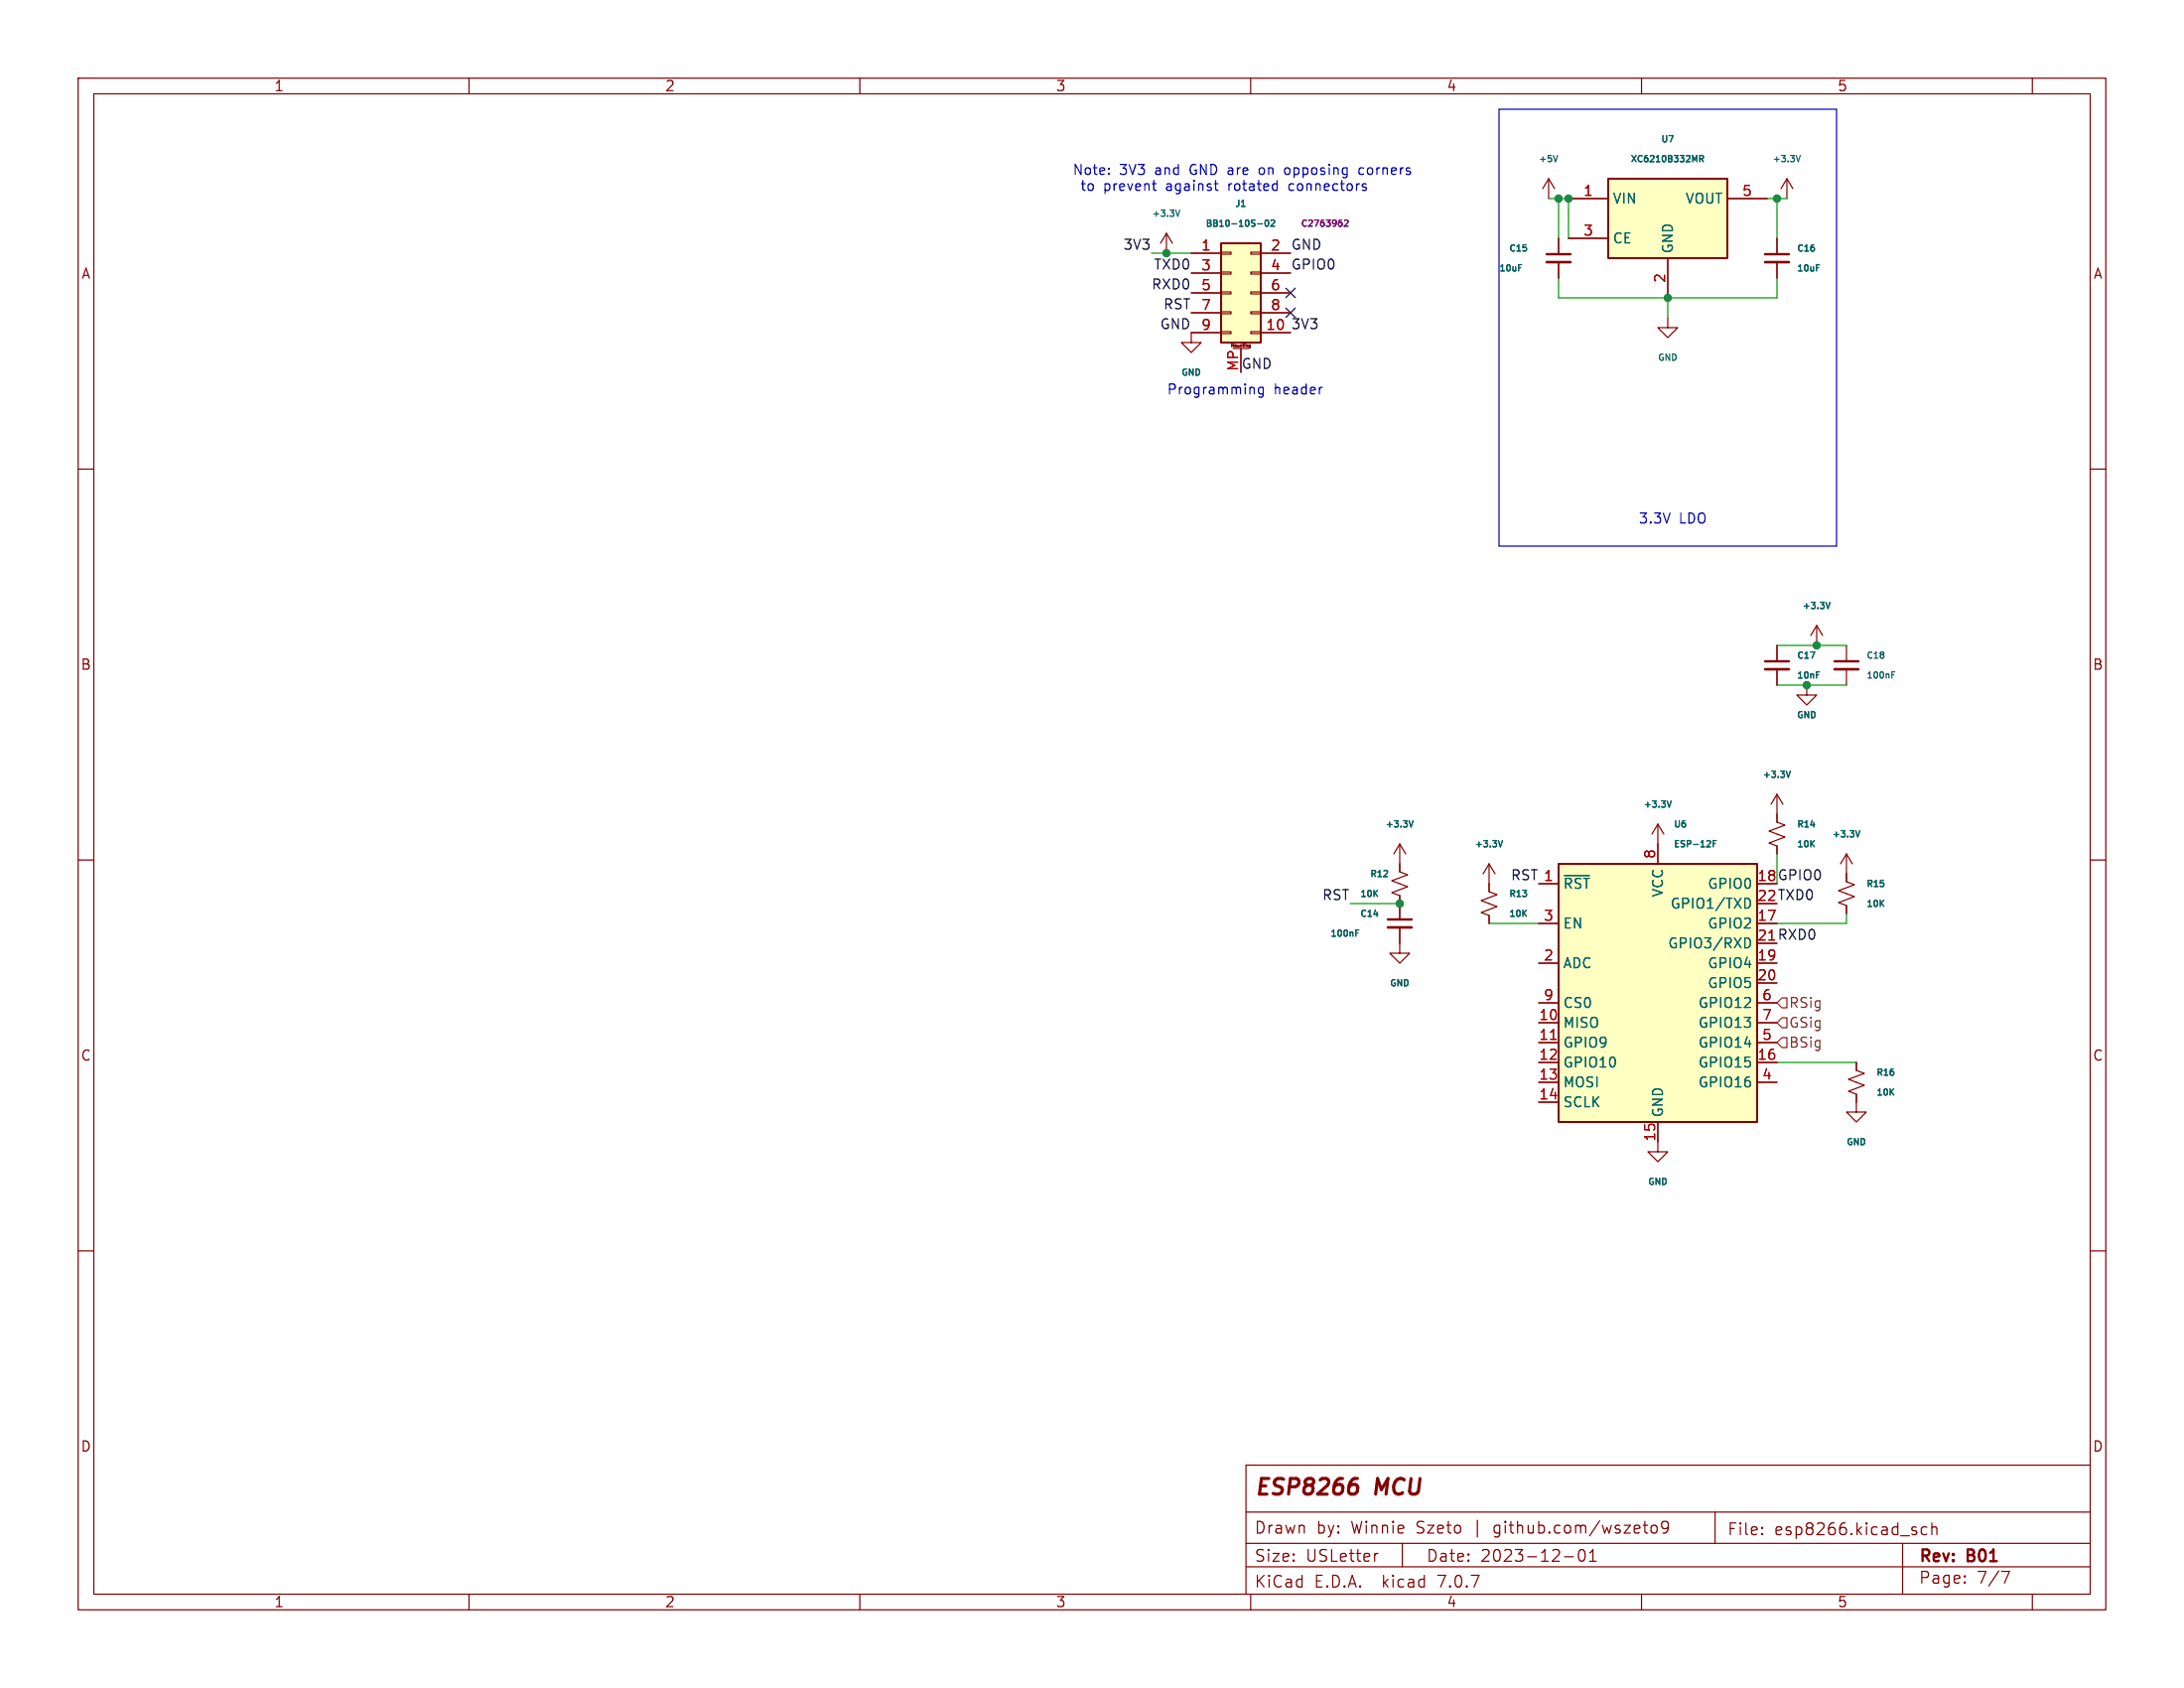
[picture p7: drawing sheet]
<svg xmlns="http://www.w3.org/2000/svg" width="279mm" height="216mm" viewBox="0 0 279 216" stroke-linecap="round" stroke-linejoin="round" font-family="sans-serif">
<g fill="none" stroke="#840000" stroke-width=".15">
<path d="M10 10h259.4v195.9h-259.4zM12 12h255.4v191.9h-255.4zM60 10v2M110 10v2M160 10v2M210 10v2M260 10v2M149.2 29.8l-.7 1.3M149.2 29.8v2.6M149.2 29.8l.8 1.3M152.4 32.4h3.8M152.4 34.9h3.8"/>
<path d="M152.4 37.5h3.8M156.2 39.9h1.3v.2h-1.3zM156.2 37.3h1.3v.3h-1.3zM156.2 34.8h1.3v.3h-1.3zM156.2 32.3h1.3v.2h-1.3zM160 39.9h1.3v.2h-1.3zM160 37.3h1.3v.3h-1.3zM160 34.8h1.3v.3h-1.3zM160 32.3h1.3v.2h-1.3zM161.3 32.4h3.8M161.3 34.9h3.8M161.3 37.5h3.8"/>
<path d="M198.1 22.9l-.7 1.2M198.1 22.9v2.5M198.1 22.9l.8 1.2M199.4 30.5v2M199.4 33.5v2.1M200.7 25.4h5M200.7 30.5h5M213.4 33v5.1M221 25.4h5.1M227.3 30.5v2M227.3 33.5v2.1M228.6 22.9l-.8 1.2"/>
<path d="M228.6 22.9v2.5M228.6 22.9l.8 1.2M10 60h2M152.4 40h3.8M156.2 42.4h1.3v.3h-1.3zM156.2 42.5h-3.8v1.3h1.3l-1.3 1.3-1.3-1.3h1.3M157.6 44.4v-.4l.1 .3 .1-.3v.4M157.7 44.6h2.1M158.7 44.6v3M159 44v.3M159.3 44h.1M159.3 44h-.1"/>
<path d="M159.9 44.1v.3l-.1 .1M159.9 44.1l-.1 .1v.1h.1M160 42.4h1.3v.3h-1.3zM161.3 42.5h3.8M161.3 40h3.8M213.4 40.6v1.3h1.2l-1.2 1.3-1.3-1.3h1.3M267.4 60h2M227.3 82.6v2M227.3 85.6v2M231.1 87.6v1.3h1.3l-1.3 1.3-1.2-1.3h1.2M232.4 80l-.8 1.3M232.4 80v2.6"/>
<path d="M232.4 80l.8 1.3M236.2 82.6v2M236.2 85.6v2M10 110h2M179.1 108v3.5l1 .4-2 .7 2 .8-2 .8 1 .4v3M179.1 118.6v3.3h1.2l-1.2 1.3-1.3-1.3h1.3M179.1 108l-.8 1.2M179.1 108l.7 1.2M190.5 110.5v3.5l1 .4-2 .8 2 .8-2 .7 1 .4v1M190.5 110.5l-.8 1.3M190.5 110.5l.8 1.3M196.8 113h2.6"/>
<path d="M196.8 118.1h2.6M212.1 105.4l-.8 1.3M212.1 105.4v5.1M212.1 105.4l.8 1.3M224.8 118.1h2.5M227.3 101.6v3.6l1 .3-2 .8 2 .8-2 .7 1 .4v1M227.3 101.6l-.7 1.3M227.3 101.6l.8 1.3M236.2 109.2v3.6l1 .4-2 .7 2 .8-2 .7 1 .4v1M236.2 109.2l-.7 1.3M236.2 109.2l.8 1.3M267.4 110h2"/>
<path d="M196.8 130.8h2.6M196.8 133.4h2.6M196.8 135.9h2.6M196.8 138.4h2.6M196.8 123.2h2.6M196.8 128.3h2.6M224.8 130.8h2.5M224.8 133.4h2.5M224.8 135.9h2.5M224.8 138.4h2.5M224.8 123.2h2.5M224.8 125.7h2.5"/>
<path d="M224.8 128.3h2.5M237.5 135.9v1l1 .4-2 .7 2 .8-2 .8 1 .4v2.2h1.3l-1.3 1.3-1.3-1.3h1.3M10 160h2M196.8 141h2.6M212.1 143.5v3.8h1.3l-1.3 1.3-1.3-1.3h1.3M267.4 160h2M159.4 197.4h108M159.4 193.4h108M176.3 198.7l-.3 .1M179.4 197.4v3M200.1 199.1h1.2M202.1 198.3a.36 .36 0 0 1 .3-.1 .36 .36 0 0 1 .3 .3 .77 .77 0 0 1-.4 1.2 .91 .91 0 0 1-.2-1.4z"/>
<path d="M203.4 199.7h.8M203.4 198.6l.4-.4v1.5M210.2 195.1h.6M210.6 196.1h.2M211.4 195.2a.41 .41 0 0 1 .6 .2v.4a.41 .41 0 0 1-.4 .3 .41 .41 0 0 1-.4-.3v-.4zM213.4 195.2l-.3 .3-.4-.1-.1-.2v-.3l.1-.2 .4-.1 .3 .1a.99 .99 0 0 1-.4 1.4h-.3M219.4 193.4v4M225.4 196.1l.1 .1-.1 .1M225.4 196.1v.1v.1M225.4 195.4v.1M225.4 196.1v.2M225.4 195.4h.1l-.1 .1"/>
<path d="M243.4 197.4v6.5M246.5 195.4l-.4-.1-.3 .3v.4l.1 .2 .2 .1 .4-.1M247.1 195.4a.37 .37 0 0 1 .7 .1v.8M247.1 194.8v1.5M267.4 187.4h-108v16.5M60 203.9v2M110 203.9v2M159.4 200.4h108M160 203.9v2M210 203.9v2M251.4 202.3v.1v.1M251.4 201.6v.1"/>
<path d="M256.1 201h1l-.7 1.5M260 203.9v2"/>
</g>
<path d="M173 189.9h.4l.2 .2 .1 .1v.5l-.5 .4M173.3 189.1h.4" fill="none" stroke="#840000" stroke-width=".4"/>
<path d="M197.9 33.5h3M225.8 33.5h3.1M225.8 85.6h3.1M234.7 85.6h3M177.5 118.6h3.1" fill="none" stroke="#840000" stroke-width=".33"/>
<path d="M197.9 32.5h3M225.8 32.5h3.1M225.8 84.6h3.1M234.7 84.6h3M177.5 117.6h3.1" fill="none" stroke="#840000" stroke-width=".3"/>
<g fill="none" stroke="#006464" stroke-width=".15">
<path d="M199.3 19.9l-.3 .8M229.8 19.9l.2 .8 .3-.8M150.4 26.9l.3 .8 .2-.8M158.8 26.4h.5M160.9 28.6h.6M161.9 28.2l.1-.1a.43 .43 0 0 1 .3 .4 .43 .43 0 0 1-.3 .4l-.2-.3zM162.6 28.2l.3-.1 .2 .3-.5 .5h.5M194.3 33.9h.4M217.5 20.3h.3l.1-.3-.4-.1v.8M217.6 20.3l.3 .4M232.4 33.9h.4M233.6 77l.3 .8 .2-.8"/>
<path d="M228.5 98.6l.3 .8 .2-.8M232.4 85.9h.4M242 85.9h.4M242 86.3h.3M173.4 119.3h.3M173.4 118.9h.4M180.3 105l.2 .8 .3-.8M191.7 107.5l.2 .8 .3-.8M200.1 112h3.2M213.3 102.4l.2 .8 .3-.8M219.2 107.9h.2M219.6 107.5h-.4v.8"/>
<path d="M223.2 120a.64 .64 0 0 1 .7 .6 .64 .64 0 0 1-.7 .6M223.5 114.9a.68 .68 0 0 1 .4 .6 .68 .68 0 0 1-.4 .6M237.4 106.2l.3 .8 .2-.8"/>
</g>
<g fill="#ffffc2" stroke="#ffffc2" stroke-width=".13">
<path d="M199.4 110.5h25.4v33h-25.4z"/>
<path d="M205.7 22.9h15.3v10.1h-15.3z"/>
<path d="M156.2 31.1h5.1v12.7h-5.1z"/>
</g>
<path d="M156.2 31.1h5.1v12.7h-5.1zM205.7 22.9h15.3v10.1h-15.3zM199.4 110.5h25.4v33h-25.4z" fill="none" stroke="#840000" stroke-width=".25"/>
<path d="M198.4 132.9h.7" fill="none" stroke="#a90000" stroke-width=".15"/>
<path d="M172 28.2l.3-.1 .2 .3-.5 .5h.5" fill="none" stroke="#840084" stroke-width=".15"/>
<path d="M227.3 133.4l.7-.7h.6v1.3h-.6zM228 127.6h.6v1.3h-.6l-.7-.6zM228 130.2h.6v1.2h-.6l-.7-.6z" fill="none" stroke="#725600" stroke-width=".15"/>
<g fill="none" stroke="#0000c2" stroke-width=".15">
<path d="M191.8 14h43.1v55.9h-43.1zM141.9 22.2v.1M141.9 21.5v.1M147.4 23.5h.5M147.8 24.4h.1M155.3 23.5h.5M155.7 24.4h.1M161.2 21.5l-.1 .2v.4l.1 .1M164.8 21.5a.34 .34 0 0 0-.4 .2v.4a.34 .34 0 0 0 .4 .2M165.1 23.5l-.2 .2v.4l.2 .3M174.5 21.5h-.4l-.3 .2v.4l.2 .1h.5M174.8 24v.3"/>
<path d="M160.3 49.5l.2 .2v.7M161.6 49.5v1.1a.34 .34 0 0 1-.5 .1M161.6 49.6l-.4-.1-.2 .3v.3l.1 .2h.5M169 49.5h.2"/>
</g>
<g fill="none" stroke="#009600" stroke-width=".15">
<path d="M147.3 32.4h5.1M198.1 25.4h2.6v5.1M199.4 35.6v2.5h27.9v-2.5M199.4 25.4v5.1M213.4 38.1v2.5M226.1 25.4h2.5M227.3 25.4v5.1M227.3 82.6h8.9M227.3 87.6h8.9M172.7 115.6h6.4M190.5 118.1h6.3M227.3 109.2v3.8"/>
<path d="M236.2 116.8v1.3h-8.9M227.3 135.9h10.2"/>
</g>
<path d="M164.5 39.4l1.2 1.2M164.5 36.9l1.2 1.2M165.7 39.4l-1.2 1.2M165.7 36.9l-1.2 1.2" fill="none" stroke="#000084" stroke-width=".15"/>
<g fill="#009600" stroke="#009600" stroke-width=".15">
<circle cx="232.4" cy="82.6" r=".46"/>
<circle cx="213.4" cy="38.1" r=".46"/>
<circle cx="231.1" cy="87.6" r=".46"/>
<circle cx="179.1" cy="115.6" r=".46"/>
<circle cx="199.4" cy="25.4" r=".46"/>
<circle cx="227.3" cy="25.4" r=".46"/>
<circle cx="200.7" cy="25.4" r=".46"/>
<circle cx="149.2" cy="32.4" r=".46"/>
</g>
<g font-size="2.8" fill="#840000">
<text x="160.4" y="191.8">ESP8266</text>
<text x="176.1" y="191.8">MCU</text>
</g>
<g font-size="2.1" fill="#840000">
<text x="160.4" y="196.4">Drawn</text>
<text x="168.4" y="196.4">by:</text>
<text x="172.9" y="196.4">Winnie</text>
<text x="181.4" y="196.4">Szeto</text>
<text x="188.8" y="196.4">|</text>
<text x="191.5" y="196.4">github.com/wszeto9</text>
<text x="220.9" y="196.6">File:</text>
<text x="227" y="196.6">esp8266.kicad_sch</text>
<text x="160.4" y="203.3">KiCad</text>
<text x="160.4" y="200">Size:</text>
<text x="167.1" y="200">USLetter</text>
<text x="168.1" y="203.3">E.D.A.</text>
<text x="177" y="203.3">kicad</text>
<text x="182.4" y="200">Date:</text>
<text x="184.2" y="203.3">7.0.7</text>
<text x="189.4" y="200">2023-12-01</text>
<text x="245.4" y="200.2">Rev:</text>
<text x="245.4" y="202.8">Page:</text>
<text x="251.8" y="200.2">B01</text>
<text x="252.9" y="202.8">7/7</text>
</g>
<g font-size="1.8" fill="#840000">
<text x="35" y="11.9">1</text>
<text x="85" y="11.9">2</text>
<text x="135" y="11.9">3</text>
<text x="185" y="11.9">4</text>
<text x="235" y="11.9">5</text>
<text x="10.3" y="35.9">A</text>
<text x="267.7" y="35.9">A</text>
<text x="10.3" y="85.9">B</text>
<text x="267.7" y="85.9">B</text>
<text x="224.7" y="112.8">18 GPIO0</text>
<text x="224.7" y="115.3">22 TXD0</text>
<text x="10.3" y="135.9">C</text>
<text x="267.7" y="135.9">C</text>
<text x="10.3" y="185.9">D</text>
<text x="267.7" y="185.9">D</text>
<text x="35" y="205.8">1</text>
<text x="85" y="205.8">2</text>
<text x="135" y="205.8">3</text>
<text x="185" y="205.8">4</text>
<text x="235" y="205.8">5</text>
</g>
<g font-size="1.8" fill="#0000c2">
<text x="137.2" y="22.5">Note:</text>
<text x="143.2" y="22.5">3V3</text>
<text x="147.9" y="22.5">and</text>
<text x="152.5" y="22.5">GND are</text>
<text x="161.8" y="22.5">on</text>
<text x="165.2" y="22.5">opposing</text>
<text x="174.9" y="22.5">corners</text>
<text x="138.3" y="24.5">to</text>
<text x="141.4" y="24.5">prevent</text>
<text x="149.5" y="24.5">against</text>
<text x="157.6" y="24.5">rotated</text>
<text x="165.6" y="24.5">connectors</text>
<text x="149.2" y="50.6">Programming</text>
<text x="163" y="50.6">header</text>
<text x="209.5" y="67.1">3.3V</text>
<text x="214.8" y="67.1">LDO</text>
</g>
<g font-size="1.8" fill="#a90000">
<text x="202.5" y="25.1">1</text>
<text x="222.8" y="25.1">5</text>
<text x="153.6" y="32.1">1</text>
<text x="153.6" y="34.7">3</text>
<text x="162.5" y="32.1">2</text>
<text x="162.5" y="34.7">4</text>
<text x="202.5" y="30.2">3</text>
<text x="153.6" y="37.2">5</text>
<text x="153.6" y="39.8">7</text>
<text x="162.5" y="37.2">6</text>
<text x="162.5" y="39.8">8</text>
<text x="213.1" y="36.3" transform="rotate(-90 213.1 36.3)">2</text>
<text x="153.6" y="42.3">9</text>
<text x="158.5" y="47.6" transform="rotate(-90 158.5 47.6)">MP</text>
<text x="161.9" y="42.3">10</text>
<text x="197.4" y="112.8">1</text>
<text x="211.8" y="109.9" transform="rotate(-90 211.8 109.9)">8</text>
<text x="224.7" y="112.8">18</text>
<text x="197.4" y="117.9">3</text>
<text x="224.7" y="117.9">17</text>
<text x="224.7" y="115.3">22</text>
<text x="197.4" y="122.9">2</text>
<text x="224.7" y="122.9">19</text>
<text x="224.7" y="125.5">20</text>
<text x="224.7" y="120.4">21 RXD0</text>
<text x="224.7" y="120.4">21</text>
<text x="196.8" y="130.6">10</text>
<text x="197.4" y="128">9</text>
<text x="225.4" y="128">6</text>
<text x="225.4" y="130.6">7</text>
<text x="196.8" y="133.1">11</text>
<text x="196.8" y="135.6">12</text>
<text x="224.7" y="135.6">16</text>
<text x="225.4" y="133.1">5</text>
<text x="196.8" y="138.2">13</text>
<text x="196.8" y="140.7">14</text>
<text x="225.4" y="138.2">4</text>
<text x="211.8" y="146.1" transform="rotate(-90 211.8 146.1)">15</text>
</g>
<g font-size="1.8" fill="#006464">
<text x="206.2" y="26.3">VIN</text>
<text x="215.6" y="26.3">VOUT</text>
<text x="206.2" y="31.3">CE</text>
<text x="214.2" y="32.5" transform="rotate(-90 214.2 32.5)">GND</text>
<text x="199.9" y="113.9">~{RST}</text>
<text x="218.4" y="113.9">GPIO0</text>
<text x="199.9" y="119">EN</text>
<text x="213" y="114.8" transform="rotate(-90 213 114.8)">VCC</text>
<text x="213.6" y="116.4">GPIO1/TXD</text>
<text x="218.4" y="119">GPIO2</text>
<text x="199.9" y="124.1">ADC</text>
<text x="213.3" y="121.5">GPIO3/RXD</text>
<text x="218.4" y="124.1">GPIO4</text>
<text x="199.9" y="131.7">MISO</text>
<text x="199.9" y="129.1">CS0</text>
<text x="217.2" y="129.1">GPIO12</text>
<text x="217.2" y="131.7">GPIO13</text>
<text x="218.4" y="126.6">GPIO5</text>
<text x="199.9" y="134.2">GPIO9</text>
<text x="199.9" y="136.8">GPIO10</text>
<text x="217.2" y="136.8">GPIO15</text>
<text x="217.2" y="134.2">GPIO14</text>
<text x="199.9" y="139.3">MOSI</text>
<text x="199.9" y="141.8">SCLK</text>
<text x="213" y="143" transform="rotate(-90 213 143)">GND</text>
<text x="217.2" y="139.3">GPIO16</text>
</g>
<g font-size="1.8" fill="#0f0f0f">
<text x="143.6" y="32">3V3</text>
<text x="147.5" y="34.6">TXD0</text>
<text x="165.1" y="34.6">GPIO0</text>
<text x="165.1" y="32">GND</text>
<text x="147.2" y="37.1">RXD0</text>
<text x="148.7" y="39.7">RST</text>
<text x="148.3" y="42.2">GND</text>
<text x="158.7" y="47.3">GND</text>
<text x="165.1" y="42.2">3V3</text>
<text x="193.2" y="112.7">RST 1</text>
<text x="169.1" y="115.2">RST</text>
</g>
<g font-size="1.8" fill="#725600">
<text x="228.8" y="129.1">RSig</text>
<text x="228.8" y="131.7">GSig</text>
<text x="228.8" y="134.2">BSig</text>
</g>
<g font-size="1.1" fill="#006464">
<text x="196.8" y="20.9">+5V</text>
<text x="208.5" y="20.9">XC6210B332MR</text>
<text x="212.4" y="18.4">U7</text>
<text x="226.7" y="20.9">+3.3V</text>
<text x="147.3" y="27.9">+3.3V</text>
<text x="154.1" y="29.2">BB10-10S-02</text>
<text x="157.9" y="26.7">J1</text>
<text x="191.7" y="34.9">10uF</text>
<text x="193" y="32.4">C15</text>
<text x="229.8" y="34.9">10uF</text>
<text x="229.8" y="32.4">C16</text>
<text x="212" y="46.3">GND</text>
<text x="151" y="48.3">GND</text>
<text x="230.5" y="78.1">+3.3V</text>
<text x="229.8" y="87">10nF</text>
<text x="229.8" y="84.5">C17</text>
<text x="238.7" y="84.5">C18</text>
<text x="238.7" y="87">100nF</text>
<text x="229.8" y="92.1">GND</text>
<text x="225.4" y="99.7">+3.3V</text>
<text x="177.1" y="106">+3.3V</text>
<text x="210.2" y="103.5">+3.3V</text>
<text x="214" y="106">U6</text>
<text x="229.8" y="106">R14</text>
<text x="234.3" y="107.3">+3.3V</text>
<text x="175.2" y="112.4">R12</text>
<text x="188.6" y="108.6">+3.3V</text>
<text x="214" y="108.6">ESP-12F</text>
<text x="229.8" y="108.6">10K</text>
<text x="238.7" y="113.7">R15</text>
<text x="173.9" y="114.9">10K</text>
<text x="173.9" y="117.5">C14</text>
<text x="193" y="114.9">R13</text>
<text x="193" y="117.5">10K</text>
<text x="238.7" y="116.2">10K</text>
<text x="170.1" y="120">100nF</text>
<text x="177.7" y="126.4">GND</text>
<text x="240" y="137.8">R16</text>
<text x="240" y="140.3">10K</text>
<text x="236.1" y="146.7">GND</text>
<text x="210.7" y="151.8">GND</text>
</g>
<text font-size="1.1" fill="#840084" x="166.3" y="29.2">C2763962</text>
<text font-size=".5" fill="#840000" x="157.3" y="44.6">Mounting</text>
</svg>
